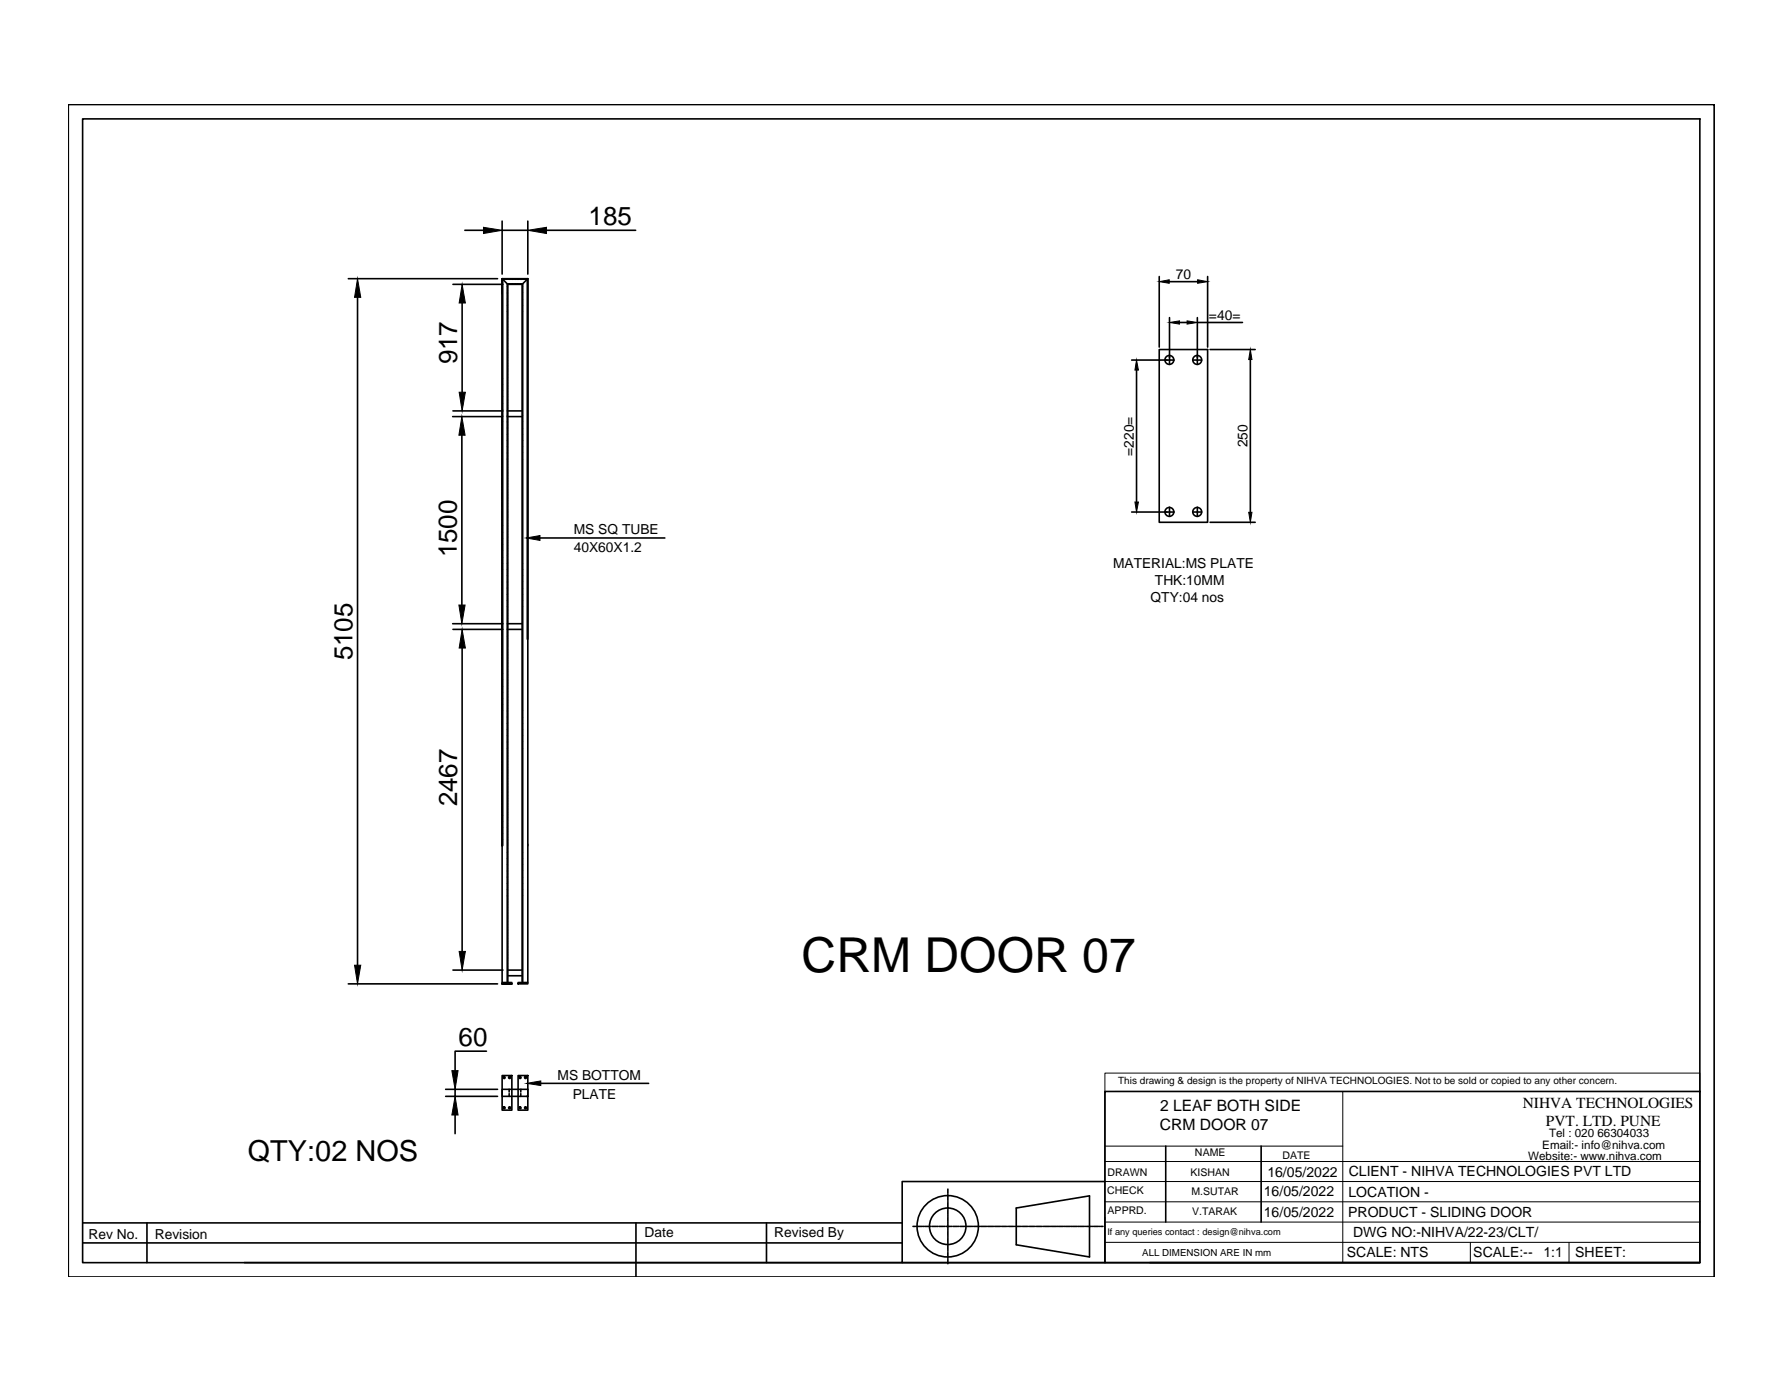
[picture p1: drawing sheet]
<svg xmlns="http://www.w3.org/2000/svg" width="279mm" height="216mm" viewBox="0 0 279 216" stroke-linecap="round" stroke-linejoin="round" font-family="sans-serif">
<!-- layer: 0 -->
<g fill="none" stroke="#000" stroke-width=".25">
<path d="M10.7 16.4h257.8v183.5h-257.8zM12.9 18.6h253.3v179.1h-253.3zM72.8 36.1h2.9M78.6 34.6v8.3M78.6 36.1h4.1M82.7 34.6v8.3M85.6 36.1h14M54.6 43.6h23.3M56 46.6v104.5M70.9 44.5h7.9M72.4 47.4v14M78.7 43.9v.2"/>
<path d="M78.7 44.2v.2M78.7 44.4v.2M78.7 44.7v.1M78.7 44.9v.2M78.7 45.2v.1M78.7 45.4v.2M78.7 45.7v.1M78.7 45.9v.1M78.7 46.1v.2M78.7 46.4v.2M78.7 46.6v.2M78.7 46.8v.2"/>
<path d="M78.7 47.1v.2M78.7 47.4v.1M78.7 47.6v.1M78.7 47.8v.2M78.7 48.1v.1M78.7 48.3v.2M78.7 48.6v.1M78.7 48.8v.2M78.7 49.1v.1M78.7 49.3v.2M78.7 49.6v.1M78.7 49.8v.1"/>
<path d="M78.7 50v.2M78.7 50.3v.1M78.7 50.5v.2M78.7 50.7v.2M78.7 51v.2M78.7 51.3v.1M78.7 51.5v.1M78.7 51.7v.2M78.7 52v.1M78.7 52.2v.2M78.7 52.5v.1M78.7 52.7v.2"/>
<path d="M78.7 52.9v.2M78.7 53.2v.2M78.7 53.5v.1M78.7 53.7v.1M78.7 53.9v.2M78.7 54.2v.1M78.7 54.4v.2M78.7 54.6v.2M78.7 54.9v.2M78.7 55.1v.2M78.7 55.4v.1M78.7 55.6v.2"/>
<path d="M78.7 55.9v.1M78.7 56.1v.2M78.7 56.4v.1M78.7 56.6v.2M78.7 56.8v.2M78.7 57.1v.2M78.7 57.3v.2M78.7 57.6v.1M78.7 57.8v.2M78.7 58.1v.1M78.7 58.3v.1M78.7 58.5v.2"/>
<path d="M78.7 58.8v.2M78.7 59v.2M78.7 59.3v.1M78.7 59.5v.2M78.7 59.8v.1M78.9 43.7h-.2v.1M79 43.7h.1M79.2 43.7h.2M79.4 44.4h.2M79.4 44.4l-.8-.8v110.2M79.4 44.4v.2M79.4 44.7v.2"/>
<path d="M79.4 44.9v.2M79.4 45.2v.1M79.4 45.4v.2M79.4 45.7v.1M79.4 45.9v.1M79.4 46.1v.2M79.4 46.4v.2M79.4 46.6v.2M79.4 46.8v.2M79.4 47.1v.2M79.4 47.4v.1M79.4 47.6v.2"/>
<path d="M79.4 47.8v.2M79.4 48.1v.1M79.4 48.3v.2M79.4 48.6v.2M79.4 48.8v.2M79.4 49.1v.1M79.4 49.3v.2M79.4 49.6v.1M79.4 49.8v.1M79.4 50v.2M79.4 50.3v.1M79.4 50.5v.2"/>
<path d="M79.4 50.7v.2M79.4 51v.2M79.4 51.3v.1M79.4 51.5v.1M79.4 51.7v.2M79.4 52v.1M79.4 52.2v.2M79.4 52.5v.1M79.4 52.7v.2M79.4 52.9v.2M79.4 53.2v.2M79.4 53.5v.1"/>
<path d="M79.4 53.7v.1M79.4 53.9v.2M79.4 54.2v.1M79.4 54.4v.2M79.4 54.6v.2M79.4 54.9v.2M79.4 55.1v.2M79.4 55.4v.1M79.4 55.6v.2M79.4 55.9v.1M79.4 56.1v.2M79.4 56.4v.1"/>
<path d="M79.4 56.6v.2M79.4 56.8v.2M79.4 57.1v.2M79.4 57.3v.2M79.4 57.6v.1M79.4 57.8v.2M79.4 58.1v.1M79.4 58.3v.1M79.4 58.5v.2M79.4 58.8v.2M79.4 59v.2M79.4 59.3v.1"/>
<path d="M79.4 59.5v.2M79.4 59.8v.1M79.5 43.7h.1M79.7 43.7h.2M79.7 44.4h.2M80 43.7h.1M80 44.4h.1M80.2 43.7h.2M80.2 44.4h.2M80.5 43.7h.1M80.5 44.4h.1M80.7 43.7h.1"/>
<path d="M80.7 44.4h.1M80.9 43.7h.2M80.9 44.4h.2M81.2 43.7h.2M81.2 44.4h.2M81.4 43.7h.2M81.4 44.4h.2M81.6 43.7h.2M81.6 44.4h.3M81.9 44.4v.2M81.9 44.7v.2M81.9 44.9v.2"/>
<path d="M81.9 45.2v.1M81.9 45.4v.2M81.9 45.7v.1M81.9 45.9v.1M81.9 46.1v.2M81.9 46.4v.2M81.9 46.6v.2M81.9 46.8v.2M81.9 47.1v.2M81.9 47.4v.1M81.9 47.6v.2M81.9 47.8v.2"/>
<path d="M81.9 48.1v.1M81.9 48.3v.2M81.9 48.6v.2M81.9 48.8v.2M81.9 49.1v.1M81.9 49.3v.2M81.9 49.6v.1M81.9 49.8v.1M81.9 50v.2M81.9 50.3v.1M81.9 50.5v.2M81.9 50.7v.2"/>
<path d="M81.9 51v.2M81.9 51.3v.1M81.9 51.5v.1M81.9 51.7v.2M81.9 52v.1M81.9 52.2v.2M81.9 52.5v.1M81.9 52.7v.2M81.9 52.9v.2M81.9 53.2v.2M81.9 53.5v.1M81.9 53.7v.1"/>
<path d="M81.9 53.9v.2M81.9 54.2v.1M81.9 54.4v.2M81.9 54.6v.2M81.9 54.9v.2M81.9 55.1v.2M81.9 55.4v.1M81.9 55.6v.2M81.9 55.9v.1M81.9 56.1v.2M81.9 56.4v.1M81.9 56.6v.2"/>
<path d="M81.9 56.8v.2M81.9 57.1v.2M81.9 57.3v.2M81.9 57.6v.1M81.9 57.8v.2M81.9 58.1v.1M81.9 58.3v.1M81.9 58.5v.2M81.9 58.8v.2M81.9 59v.2M81.9 59.3v.1M81.9 59.5v.2"/>
<path d="M81.9 59.8v.1M81.9 43.7h.2M82.2 43.7h.1M82.4 43.7h.2v56.4M82.7 43.6h-4.1v88.8M82.7 43.6v110.2M82.7 43.6l-.8 .8M177.2 56.4h5.8M178 57.9v20.7M181.6 54.7h7.5v27.1h-7.5zM181.6 43.3v11M183.1 44.1h4.5"/>
<path d="M183.1 56.4h.1M183.2 49.7v6.5M183.2 56.3v.1M183.2 56.5v.6M183.3 56.4h.6M184.7 50.5h1.2M186.8 56.4h.6M187.4 56.4h.2M187.5 49.7v6.5M187.5 56.3v.1M187.5 56.5v.6M187.5 50.5h7.1"/>
<path d="M187.6 56.4h.6M189.1 43.3v11M189.5 54.7h7.1M195.8 56.3v23.9M70.9 65.2h7.8M70.9 64.3h7.9M72.3 68.1v26.6M78.6 65.3v67.1v-.2M78.7 60v.2M78.7 60.2v.2M78.7 60.5v.1M78.7 60.7v.2"/>
<path d="M78.7 61v.2M78.7 61.2v.2M78.7 61.5v.1M78.7 61.7v.2M78.7 62v.1M78.7 62.2v.1M78.7 62.4v.2M78.7 62.7v.2M78.7 62.9v.2M78.7 63.1v.2M78.7 63.4v.2M78.7 63.7v.1"/>
<path d="M78.7 63.9v.2M78.7 64.1v.2M78.7 64.4v.1M78.7 64.6v.2M78.7 64.9v.2M78.7 65.1v.2M78.7 65.3v.2M78.7 65.6v.2M78.7 65.9v.1M78.7 66.1v.1M78.7 66.3v.2M78.7 66.6v.1"/>
<path d="M78.7 66.8v.2M78.7 67v.2M78.7 67.3v.2M78.7 67.5v.2M78.7 67.8v.1M78.7 68v.2M78.7 68.3v.1M78.7 68.5v.2M78.7 68.8v.1M78.7 69v.2M78.7 69.2v.2M78.7 69.5v.2"/>
<path d="M78.7 69.8v.1M78.7 70v.1M78.7 70.2v.2M78.7 70.5v.1M78.7 70.7v.2M78.7 70.9v.2M78.7 71.2v.2M78.7 71.4v.2M78.7 71.7v.1M78.7 71.9v.2M78.7 72.2v.1M78.7 72.4v.2"/>
<path d="M78.7 72.7v.1M78.7 72.9v.2M78.7 73.1v.2M78.7 73.4v.2M78.7 73.6v.2M78.7 73.9v.1M78.7 74.1v.2M78.7 74.4v.1M78.7 74.6v.1M78.7 74.8v.2M78.7 75.1v.2M78.7 75.3v.2"/>
<path d="M78.7 75.6v.1M78.7 75.8v.2M78.7 76.1v.1M78.7 76.3v.2M78.7 76.6v.1M78.7 76.8v.1M78.7 77v.2M78.7 77.3v.2M78.7 77.5v.2M78.7 77.8v.1M78.7 78v.2M78.7 78.3v.1"/>
<path d="M78.7 78.5v.1M78.7 78.7v.2M78.7 79v.1M78.7 79.2v.2M78.7 79.5v.1M78.7 79.7v.2M78.7 80v.1M79.4 60v.2M79.4 60.3v.1M79.4 60.5v.1M79.4 60.7v.2M79.4 61v.2"/>
<path d="M79.4 61.2v.2M79.4 61.5v.1M79.4 61.7v.2M79.4 62v.1M79.4 62.2v.1M79.4 62.4v.2M79.4 62.7v.2M79.4 62.9v.2M79.4 63.2v.1M79.4 63.4v.2M79.4 63.7v.1M79.4 63.9v.2"/>
<path d="M79.4 64.2v.1M79.4 64.4v.1M79.4 64.6v.2M79.4 64.9v.2M79.4 65.1v.2M79.4 65.3v.2M79.4 65.6v.2M79.4 65.9v.1M79.4 66.1v.1M79.4 66.3v.2M79.4 66.6v.1M79.4 66.8v.2"/>
<path d="M79.4 67v.2M79.4 67.3v.2M79.4 67.5v.2M79.4 67.8v.2M79.4 68v.2M79.4 68.3v.1M79.4 68.5v.2M79.4 68.8v.1M79.4 69v.2M79.4 69.2v.2M79.4 69.5v.2M79.4 69.8v.1"/>
<path d="M79.4 70v.1M79.4 70.2v.2M79.4 70.5v.1M79.4 70.7v.2M79.4 70.9v.2M79.4 71.2v.2M79.4 71.4v.2M79.4 71.7v.2M79.4 71.9v.2M79.4 72.2v.1M79.4 72.4v.2M79.4 72.7v.1"/>
<path d="M79.4 72.9v.2M79.4 73.1v.2M79.4 73.4v.2M79.4 73.6v.2M79.4 73.9v.1M79.4 74.1v.2M79.4 74.4v.1M79.4 74.6v.1M79.4 74.8v.2M79.4 75.1v.2M79.4 75.3v.2M79.4 75.6v.1"/>
<path d="M79.4 75.8v.2M79.4 76.1v.1M79.4 76.3v.2M79.4 76.6v.1M79.4 76.8v.1M79.4 77v.2M79.4 77.3v.2M79.4 77.5v.2M79.4 77.8v.1M79.4 78v.2M79.4 78.3v.1M79.4 78.5v.1"/>
<path d="M79.4 78.7v.2M79.4 79v.1M79.4 79.2v.2M79.4 79.5v.1M79.4 79.7v.2M79.4 80v.1M79.4 65.2h2.4M79.4 64.3h2.4M81.9 60v.2M81.9 60.3v.1M81.9 60.5v.1M81.9 60.7v.2"/>
<path d="M81.9 61v.2M81.9 61.2v.2M81.9 61.5v.1M81.9 61.7v.2M81.9 62v.1M81.9 62.2v.1M81.9 62.4v.2M81.9 62.7v.2M81.9 62.9v.2M81.9 63.2v.1M81.9 63.4v.2M81.9 63.7v.1"/>
<path d="M81.9 63.9v.2M81.9 64.2v.1M81.9 64.4v.1M81.9 64.6v.2M81.9 64.9v.2M81.9 65.1v.2M81.9 65.3v.2M81.9 65.6v.2M81.9 65.9v.1M81.9 66.1v.1M81.9 66.3v.2M81.9 66.6v.1"/>
<path d="M81.9 66.8v.2M81.9 67v.2M81.9 67.3v.2M81.9 67.5v.2M81.9 67.8v.2M81.9 68v.2M81.9 68.3v.1M81.9 68.5v.2M81.9 68.8v.1M81.9 69v.2M81.9 69.2v.2M81.9 69.5v.2"/>
<path d="M81.9 69.8v.1M81.9 70v.1M81.9 70.2v.2M81.9 70.5v.1M81.9 70.7v.2M81.9 70.9v.2M81.9 71.2v.2M81.9 71.4v.2M81.9 71.7v.2M81.9 71.9v.2M81.9 72.2v.1M81.9 72.4v.2"/>
<path d="M81.9 72.7v.1M81.9 72.9v.2M81.9 73.1v.2M81.9 73.4v.2M81.9 73.6v.2M81.9 73.9v.1M81.9 74.1v.2M81.9 74.4v.1M81.9 74.6v.1M81.9 74.8v.2M81.9 75.1v.2M81.9 75.3v.2"/>
<path d="M81.9 75.6v.1M81.9 75.8v.2M81.9 76.1v.1M81.9 76.3v.2M81.9 76.6v.1M81.9 76.8v.1M81.9 77v.2M81.9 77.3v.2M81.9 77.5v.2M81.9 77.8v.1M81.9 78v.2M81.9 78.3v.1"/>
<path d="M81.9 78.5v.1M81.9 78.7v.2M81.9 79v.1M81.9 79.2v.2M81.9 79.5v.1M81.9 79.7v.2M81.9 80v.1M183.2 79.4v.6M187.5 79.4v.6M70.9 97.6h7.9M70.9 98.5h7.9M78.7 80.2v.2"/>
<path d="M78.7 80.5v.1M78.7 80.7v.1M78.7 80.9v.2M78.7 81.2v.2M78.7 81.4v.2M78.7 81.6v.2M78.7 81.9v.2M78.7 82.2v.1M78.7 82.4v.1M78.7 82.6v.2M78.7 82.9v.1M78.7 83.1v.2"/>
<path d="M78.7 83.3v.2M78.7 83.6v.2M78.7 83.8v.2M78.7 84.1v.2M78.7 84.3v.2M78.7 84.6v.1M78.7 84.8v.2M78.7 85.1v.1M78.7 85.3v.2M78.7 85.5v.2M78.7 85.8v.2M78.7 86v.2"/>
<path d="M78.7 86.3v.1M78.7 86.5v.2M78.7 86.8v.1M78.7 87v.2M78.7 87.2v.2M78.7 87.5v.2M78.7 87.7v.2M78.7 88v.2M78.7 88.2v.2M78.7 88.5v.1M78.7 88.7v.2M78.7 89v.1"/>
<path d="M78.7 89.2v.2M78.7 89.4v.2M78.7 89.7v.2M78.7 89.9v.2M78.7 90.2v.1M78.7 90.4v.2M78.7 90.7v.1M78.7 90.9v.1M78.7 91.1v.2M78.7 91.4v.2M78.7 91.6v.2M78.7 91.9v.1"/>
<path d="M78.7 92.1v.2M78.7 92.4v.1M78.7 92.6v.2M78.7 92.9v.1M78.7 93.1v.1M78.7 93.3v.2M78.7 93.6v.2M78.7 93.8v.2M78.7 94.1v.1M78.7 94.3v.2M78.7 94.6v.1M78.7 94.8v.1"/>
<path d="M78.7 95v.2M78.7 95.3v.1M78.7 95.5v.2M78.7 95.8v.1M78.7 96v.2M78.7 96.3v.1M78.7 96.5v.2M78.7 96.8v.1M78.7 97v.1M78.7 97.2v.2M78.7 97.5v.1M78.7 97.7v.2"/>
<path d="M78.7 97.9v.2M78.7 98.2v.2M78.7 98.5v.1M78.7 98.7v.1M78.7 98.9v.2M78.7 99.2v.1M78.7 99.4v.2M78.7 99.7v.1M78.7 99.9v.2M79.4 80.2v.2M79.4 80.5v.1M79.4 80.7v.1"/>
<path d="M79.4 80.9v.2M79.4 81.2v.2M79.4 81.4v.2M79.4 81.6v.2M79.4 81.9v.2M79.4 82.2v.1M79.4 82.4v.1M79.4 82.6v.2M79.4 82.9v.1M79.4 83.1v.2M79.4 83.4v.1M79.4 83.6v.2"/>
<path d="M79.4 83.8v.2M79.4 84.1v.2M79.4 84.4v.1M79.4 84.6v.1M79.4 84.8v.2M79.4 85.1v.1M79.4 85.3v.2M79.4 85.5v.2M79.4 85.8v.2M79.4 86v.2M79.4 86.3v.1M79.4 86.5v.2"/>
<path d="M79.4 86.8v.1M79.4 87v.2M79.4 87.3v.1M79.4 87.5v.2M79.4 87.7v.2M79.4 88v.2M79.4 88.2v.2M79.4 88.5v.1M79.4 88.7v.2M79.4 89v.1M79.4 89.2v.2M79.4 89.4v.2"/>
<path d="M79.4 89.7v.2M79.4 89.9v.2M79.4 90.2v.1M79.4 90.4v.2M79.4 90.7v.1M79.4 90.9v.2M79.4 91.1v.2M79.4 91.4v.2M79.4 91.6v.2M79.4 91.9v.2M79.4 92.1v.2M79.4 92.4v.1"/>
<path d="M79.4 92.6v.2M79.4 92.9v.1M79.4 93.1v.1M79.4 93.3v.2M79.4 93.6v.2M79.4 93.8v.2M79.4 94.1v.1M79.4 94.3v.2M79.4 94.6v.1M79.4 94.8v.2M79.4 95v.2M79.4 95.3v.1"/>
<path d="M79.4 95.5v.2M79.4 95.8v.1M79.4 96v.2M79.4 96.3v.1M79.4 96.5v.2M79.4 96.8v.1M79.4 97v.1M79.4 97.2v.2M79.4 97.5v.1h2.4M79.4 97.7v.2M79.4 97.9v.2M79.4 98.2v.2"/>
<path d="M79.4 98.5v.1M79.4 98.7v.1M79.4 98.9v.2M79.4 99.2v.1M79.4 99.4v.2M79.4 99.7v.1M79.4 99.9v.2M79.4 98.5h2.4M81.9 80.2v.2M81.9 80.5v.1M81.9 80.7v.1M81.9 80.9v.2"/>
<path d="M81.9 81.2v.2M81.9 81.4v.2M81.9 81.6v.2M81.9 81.9v.2M81.9 82.2v.1M81.9 82.4v.1M81.9 82.6v.2M81.9 82.9v.1M81.9 83.1v.2M81.9 83.4v.1M81.9 83.6v.2M81.9 83.8v.2"/>
<path d="M81.9 84.1v.2M81.9 84.4v.1M81.9 84.6v.1M81.9 84.8v.2M81.9 85.1v.1M81.9 85.3v.2M81.9 85.5v.2M81.9 85.8v.2M81.9 86v.2M81.9 86.3v.1M81.9 86.5v.2M81.9 86.8v.1"/>
<path d="M81.9 87v.2M81.9 87.3v.1M81.9 87.5v.2M81.9 87.7v.2M81.9 88v.2M81.9 88.2v.2M81.9 88.5v.1M81.9 88.7v.2M81.9 89v.1M81.9 89.2v.2M81.9 89.4v.2M81.9 89.7v.2"/>
<path d="M81.9 89.9v.2M81.9 90.2v.1M81.9 90.4v.2M81.9 90.7v.1M81.9 90.9v.2M81.9 91.1v.2M81.9 91.4v.2M81.9 91.6v.2M81.9 91.9v.2M81.9 92.1v.2M81.9 92.4v.1M81.9 92.6v.2"/>
<path d="M81.9 92.9v.1M81.9 93.1v.1M81.9 93.3v.2M81.9 93.6v.2M81.9 93.8v.2M81.9 94.1v.1M81.9 94.3v.2M81.9 94.6v.1M81.9 94.8v.2M81.9 95v.2M81.9 95.3v.1M81.9 95.5v.2"/>
<path d="M81.9 95.8v.1M81.9 96v.2M81.9 96.3v.1M81.9 96.5v.2M81.9 96.8v.1M81.9 97v.1M81.9 97.2v.2M81.9 97.5v.1M81.9 97.7v.2M81.9 97.9v.2M81.9 98.2v.2M81.9 98.5v.1"/>
<path d="M81.9 98.7v.1M81.9 98.9v.2M81.9 99.2v.1M81.9 99.4v.2M81.9 99.7v.1M81.9 99.9v.2M84.6 84.2h19.5M177.2 80.2h5.8M183.1 80.2h.1M183.2 80.1v.1M183.2 80.3v.5M183.3 80.2h.6"/>
<path d="M186.8 80.2h.6M187.4 80.2h.2M187.5 80.1v.1M187.5 80.3v.5M187.6 80.2h.6M189.5 81.8h7.1M72.4 101.5v47.5M78.7 100.1v.2M78.7 100.4v.2M78.7 100.7v.1M78.7 100.9v.1M78.7 101.1v.2"/>
<path d="M78.7 101.4v.1M78.7 101.6v.2M78.7 101.8v.2M78.7 102.1v.2M78.7 102.3v.2M78.7 102.6v.1M78.7 102.8v.2M78.7 103.1v.1M78.7 103.3v.2M78.7 103.6v.1M78.7 103.8v.2M78.7 104v.2"/>
<path d="M78.7 104.3v.2M78.7 104.5v.2M78.7 104.8v.1M78.7 105v.2M78.7 105.3v.1M78.7 105.5v.1M78.7 105.7v.2M78.7 106v.2M78.7 106.2v.2M78.7 106.5v.1M78.7 106.7v.2M78.7 107v.1"/>
<path d="M78.7 107.2v.2M78.7 107.4v.2M78.7 107.7v.2M78.7 107.9v.2M78.7 108.2v.2M78.7 108.4v.2M78.7 108.7v.1M78.7 108.9v.2M78.7 109.2v.1M78.7 109.4v.1M78.7 109.6v.2M78.7 109.9v.2"/>
<path d="M78.7 110.1v.2M78.7 110.3v.2M78.7 110.6v.2M78.7 110.9v.1M78.7 111.1v.2M78.7 111.3v.2M78.7 111.6v.1M78.7 111.8v.2M78.7 112.1v.1M78.7 112.3v.2M78.7 112.6v.1M78.7 112.8v.2"/>
<path d="M78.7 113.1v.1M78.7 113.3v.1M78.7 113.5v.2M78.7 113.8v.1M78.7 114v.2M78.7 114.2v.2M78.7 114.5v.2M78.7 114.8v.1M78.7 115v.1M78.7 115.2v.2M78.7 115.5v.1M78.7 115.7v.2"/>
<path d="M78.7 116v.1M78.7 116.2v.2M78.7 116.4v.2M78.7 116.7v.2M78.7 117v.1M78.7 117.2v.1M78.7 117.4v.2M78.7 117.7v.1M78.7 117.9v.2M78.7 118.1v.2M78.7 118.4v.2M78.7 118.6v.2"/>
<path d="M78.7 118.9v.1M78.7 119.1v.2M78.7 119.4v.1M78.7 119.6v.2M78.7 119.9v.1M79.4 100.1v.2M79.4 100.4v.2M79.4 100.7v.1M79.4 100.9v.1M79.4 101.1v.2M79.4 101.4v.1M79.4 101.6v.2"/>
<path d="M79.4 101.8v.2M79.4 102.1v.2M79.4 102.3v.2M79.4 102.6v.1M79.4 102.8v.2M79.4 103.1v.1M79.4 103.3v.2M79.4 103.6v.1M79.4 103.8v.2M79.4 104v.2M79.4 104.3v.2M79.4 104.5v.2"/>
<path d="M79.4 104.8v.1M79.4 105v.2M79.4 105.3v.1M79.4 105.5v.1M79.4 105.7v.2M79.4 106v.2M79.4 106.2v.2M79.4 106.5v.1M79.4 106.7v.2M79.4 107v.1M79.4 107.2v.2M79.4 107.5v.1"/>
<path d="M79.4 107.7v.2M79.4 107.9v.2M79.4 108.2v.2M79.4 108.4v.2M79.4 108.7v.1M79.4 108.9v.2M79.4 109.2v.1M79.4 109.4v.1M79.4 109.6v.2M79.4 109.9v.2M79.4 110.1v.2M79.4 110.4v.1"/>
<path d="M79.4 110.6v.2M79.4 110.9v.1M79.4 111.1v.2M79.4 111.3v.2M79.4 111.6v.1M79.4 111.8v.2M79.4 112.1v.2M79.4 112.3v.2M79.4 112.6v.1M79.4 112.8v.2M79.4 113.1v.1M79.4 113.3v.1"/>
<path d="M79.4 113.5v.2M79.4 113.8v.1M79.4 114v.2M79.4 114.2v.2M79.4 114.5v.2M79.4 114.8v.1M79.4 115v.2M79.4 115.2v.2M79.4 115.5v.1M79.4 115.7v.2M79.4 116v.1M79.4 116.2v.2"/>
<path d="M79.4 116.4v.2M79.4 116.7v.2M79.4 117v.1M79.4 117.2v.1M79.4 117.4v.2M79.4 117.7v.1M79.4 117.9v.2M79.4 118.1v.2M79.4 118.4v.2M79.4 118.6v.2M79.4 118.9v.1M79.4 119.1v.2"/>
<path d="M79.4 119.4v.1M79.4 119.6v.2M79.4 119.9v.1M81.9 100.1v.2M81.9 100.4v.2M81.9 100.7v.1M81.9 100.9v.1M81.9 101.1v.2M81.9 101.4v.1M81.9 101.6v.2M81.9 101.8v.2M81.9 102.1v.2"/>
<path d="M81.9 102.3v.2M81.9 102.6v.1M81.9 102.8v.2M81.9 103.1v.1M81.9 103.3v.2M81.9 103.6v.1M81.9 103.8v.2M81.9 104v.2M81.9 104.3v.2M81.9 104.5v.2M81.9 104.8v.1M81.9 105v.2"/>
<path d="M81.9 105.3v.1M81.9 105.5v.1M81.9 105.7v.2M81.9 106v.2M81.9 106.2v.2M81.9 106.5v.1M81.9 106.7v.2M81.9 107v.1M81.9 107.2v.2M81.9 107.5v.1M81.9 107.7v.2M81.9 107.9v.2"/>
<path d="M81.9 108.2v.2M81.9 108.4v.2M81.9 108.7v.1M81.9 108.9v.2M81.9 109.2v.1M81.9 109.4v.1M81.9 109.6v.2M81.9 109.9v.2M81.9 110.1v.2M81.9 110.4v.1M81.9 110.6v.2M81.9 110.9v.1"/>
<path d="M81.9 111.1v.2M81.9 111.3v.2M81.9 111.6v.1M81.9 111.8v.2M81.9 112.1v.2M81.9 112.3v.2M81.9 112.6v.1M81.9 112.8v.2M81.9 113.1v.1M81.9 113.3v.1M81.9 113.5v.2M81.9 113.8v.1"/>
<path d="M81.9 114v.2M81.9 114.2v.2M81.9 114.5v.2M81.9 114.8v.1M81.9 115v.2M81.9 115.2v.2M81.9 115.5v.1M81.9 115.7v.2M81.9 116v.1M81.9 116.2v.2M81.9 116.4v.2M81.9 116.7v.2"/>
<path d="M81.9 117v.1M81.9 117.2v.1M81.9 117.4v.2M81.9 117.7v.1M81.9 117.9v.2M81.9 118.1v.2M81.9 118.4v.2M81.9 118.6v.2M81.9 118.9v.1M81.9 119.1v.2M81.9 119.4v.1M81.9 119.6v.2"/>
<path d="M81.9 119.9v.1M78.7 120.1v.2M78.7 120.3v.2M78.7 120.6v.2M78.7 120.8v.2M78.7 121.1v.1M78.7 121.3v.2M78.7 121.6v.1M78.7 121.8v.1M78.7 122v.2M78.7 122.3v.2M78.7 122.5v.2"/>
<path d="M78.7 122.8v.1M78.7 123v.2M78.7 123.3v.1M78.7 123.5v.2M78.7 123.8v.1M78.7 124v.1M78.7 124.2v.2M78.7 124.5v.2M78.7 124.7v.2M78.7 125v.1M78.7 125.2v.2M78.7 125.5v.1"/>
<path d="M78.7 125.7v.1M78.7 125.9v.2M78.7 126.2v.2M78.7 126.4v.2M78.7 126.7v.1M78.7 126.9v.2M78.7 127.2v.1M78.7 127.4v.2M78.7 127.6v.2M78.7 127.9v.1M78.7 128.1v.2M78.7 128.4v.2"/>
<path d="M78.7 128.6v.2M78.7 128.8v.2M78.7 129.1v.2M78.7 129.4v.1M78.7 129.6v.1M78.7 129.8v.2M78.7 130.1v.1M78.7 130.3v.2M78.7 130.5v.2M78.7 130.8v.2M78.7 131v.2M78.7 131.3v.2"/>
<path d="M78.7 131.5v.2M78.7 131.8v.1M78.7 132v.2M78.7 132.3v.1M79.4 120.1v.2M79.4 120.3v.2M79.4 120.6v.2M79.4 120.8v.2M79.4 121.1v.1M79.4 121.3v.2M79.4 121.6v.1M79.4 121.8v.1"/>
<path d="M79.4 122v.2M79.4 122.3v.2M79.4 122.5v.2M79.4 122.8v.1M79.4 123v.2M79.4 123.3v.1M79.4 123.5v.2M79.4 123.8v.1M79.4 124v.1M79.4 124.2v.2M79.4 124.5v.2M79.4 124.7v.2"/>
<path d="M79.4 125v.1M79.4 125.2v.2M79.4 125.5v.1M79.4 125.7v.1M79.4 125.9v.2M79.4 126.2v.2M79.4 126.4v.2M79.4 126.7v.1M79.4 126.9v.2M79.4 127.2v.1M79.4 127.4v.2M79.4 127.7v.1"/>
<path d="M79.4 127.9v.1M79.4 128.1v.2M79.4 128.4v.2M79.4 128.6v.2M79.4 128.8v.2M79.4 129.1v.2M79.4 129.4v.1M79.4 129.6v.1M79.4 129.8v.2M79.4 130.1v.1M79.4 130.3v.2M79.4 130.6v.1"/>
<path d="M79.4 130.8v.2M79.4 131v.2M79.4 131.3v.2M79.4 131.6v.1M79.4 131.8v.1M79.4 132v.2M79.4 132.3v.1M79.4 132.5v.2M79.4 132.7v.2M79.4 133v.2M79.4 133.3v.1M79.4 133.5v.1"/>
<path d="M79.4 133.7v.2M79.4 134v.1M79.4 134.2v.2M79.4 134.4v.2M79.4 134.7v.2M79.4 134.9v.2M79.4 135.2v.2M79.4 135.4v.2M79.4 135.7v.1M79.4 135.9v.2M79.4 136.2v.1M79.4 136.4v.2"/>
<path d="M79.4 136.6v.2M79.4 136.9v.2M79.4 137.1v.2M79.4 137.4v.1M79.4 137.6v.2M79.4 137.9v.1M79.4 138.1v.2M79.4 138.3v.2M79.4 138.6v.2M79.4 138.8v.2M79.4 139.1v.2M79.4 139.3v.2"/>
<path d="M79.4 139.6v.1M79.4 139.8v.2M81.9 120.1v.2M81.9 120.3v.2M81.9 120.6v.2M81.9 120.8v.2M81.9 121.1v.1M81.9 121.3v.2M81.9 121.6v.1M81.9 121.8v.1M81.9 122v.2M81.9 122.3v.2"/>
<path d="M81.9 122.5v.2M81.9 122.8v.1M81.9 123v.2M81.9 123.3v.1M81.9 123.5v.2M81.9 123.8v.1M81.9 124v.1M81.9 124.2v.2M81.9 124.5v.2M81.9 124.7v.2M81.9 125v.1M81.9 125.2v.2"/>
<path d="M81.9 125.5v.1M81.9 125.7v.1M81.9 125.9v.2M81.9 126.2v.2M81.9 126.4v.2M81.9 126.7v.1M81.9 126.9v.2M81.9 127.2v.1M81.9 127.4v.2M81.9 127.7v.1M81.9 127.9v.1M81.9 128.1v.2"/>
<path d="M81.9 128.4v.2M81.9 128.6v.2M81.9 128.8v.2M81.9 129.1v.2M81.9 129.4v.1M81.9 129.6v.1M81.9 129.8v.2M81.9 130.1v.1M81.9 130.3v.2M81.9 130.6v.1M81.9 130.8v.2M81.9 131v.2"/>
<path d="M81.9 131.3v.2M81.9 131.6v.1M81.9 131.8v.1M81.9 132v.2M81.9 132.3v.1M81.9 132.5v.2M81.9 132.7v.2M81.9 133v.2M81.9 133.3v.1M81.9 133.5v.1M81.9 133.7v.2M81.9 134v.1"/>
<path d="M81.9 134.2v.2M81.9 134.4v.2M81.9 134.7v.2M81.9 134.9v.2M81.9 135.2v.2M81.9 135.4v.2M81.9 135.7v.1M81.9 135.9v.2M81.9 136.2v.1M81.9 136.4v.2M81.9 136.6v.2M81.9 136.9v.2"/>
<path d="M81.9 137.1v.2M81.9 137.4v.1M81.9 137.6v.2M81.9 137.9v.1M81.9 138.1v.2M81.9 138.3v.2M81.9 138.6v.2M81.9 138.8v.2M81.9 139.1v.2M81.9 139.3v.2M81.9 139.6v.1M81.9 139.8v.2"/>
<path d="M54.6 154h23.3M70.9 151.9h7.9M78.6 153.8h1.6v.2h-1.6zM79.4 140.1v.1M79.4 140.3v.1M79.4 140.5v.2M79.4 140.8v.2M79.4 141v.2M79.4 141.3v.1M79.4 141.5v.2M79.4 141.8v.1M79.4 142v.1"/>
<path d="M79.4 142.2v.2M79.4 142.5v.1M79.4 142.7v.2M79.4 143v.1M79.4 143.2v.2M79.4 143.5v.1M79.4 143.7v.2M79.4 144v.1M79.4 144.2v.1M79.4 144.4v.2M79.4 144.7v.2M79.4 144.9v.2"/>
<path d="M79.4 145.1v.2M79.4 145.4v.2M79.4 145.7v.1M79.4 145.9v.1M79.4 146.1v.2M79.4 146.4v.1M79.4 146.6v.2M79.4 146.9v.1M79.4 147.1v.2M79.4 147.3v.2M79.4 147.6v.2M79.4 147.9v.1"/>
<path d="M79.4 148.1v.1M79.4 148.3v.2M79.4 148.6v.1M79.4 148.8v.2M79.4 149v.2M79.4 149.3v.2M79.4 149.5v.2M79.4 149.8v.1M79.4 150v.2M79.4 150.3v.1M79.4 150.5v.2M79.4 150.8v.1"/>
<path d="M79.4 151v.2M79.4 151.2v.2M79.4 151.5v.2M79.4 151.8v.1M79.4 152v.1M79.4 152.2v.2M79.4 152.5v.1M79.4 152.7v.2M79.4 152.9v.2M79.4 153.2v.2M79.4 153.4v.2M79.4 153.7v.1"/>
<path d="M79.5 153.8v-109.3h2.3v109.3M79.5 152.8h2.3M79.5 151.9h2.3M80.2 154h-1.6h1.6M81.1 153.8h1.6v.2h-1.6zM81.9 140.1v.1M81.9 140.3v.1M81.9 140.5v.2M81.9 140.8v.2M81.9 141v.2M81.9 141.3v.1M81.9 141.5v.2"/>
<path d="M81.9 141.8v.1M81.9 142v.1M81.9 142.2v.2M81.9 142.5v.1M81.9 142.7v.2M81.9 143v.1M81.9 143.2v.2M81.9 143.5v.1M81.9 143.7v.2M81.9 144v.1M81.9 144.2v.1M81.9 144.4v.2"/>
<path d="M81.9 144.7v.2M81.9 144.9v.2M81.9 145.1v.2M81.9 145.4v.2M81.9 145.7v.1M81.9 145.9v.1M81.9 146.1v.2M81.9 146.4v.1M81.9 146.6v.2M81.9 146.9v.1M81.9 147.1v.2M81.9 147.3v.2"/>
<path d="M81.9 147.6v.2M81.9 147.9v.1M81.9 148.1v.1M81.9 148.3v.2M81.9 148.6v.1M81.9 148.8v.2M81.9 149v.2M81.9 149.3v.2M81.9 149.5v.2M81.9 149.8v.1M81.9 150v.2M81.9 150.3v.1"/>
<path d="M81.9 150.5v.2M81.9 150.8v.1M81.9 151v.2M81.9 151.2v.2M81.9 151.5v.2M81.9 151.8v.1M81.9 152v.1M81.9 152.2v.2M81.9 152.5v.1M81.9 152.7v.2M81.9 152.9v.2M81.9 153.2v.2"/>
<path d="M81.9 153.4v.2M81.9 153.7v.1M69.8 170.5h8.1M69.8 171.6h8.1M71.3 170.5v1.1M71.3 174.6v2.9M76.2 164.6h-4.9v3M78.6 170.5h4.1v1.1h-4.1zM78.6 168.4h1.6v5.4h-1.6zM79.7 170.5v.5M79.7 171.2v.4M81.1 168.4h1.6v5.4h-1.6z"/>
<path d="M81.6 170.5v.5M81.6 171.2v.4M82.5 171.6h.2M84.7 169.6h16.9M173 170.9h93.2v26.8h-93.2zM182.6 179.4v11.9M197.5 179.4v11.9M12.9 191.5h128.4M12.9 194.6h128.4M23 191.5v6.2M99.6 191.5v8.4M120 191.5v6.2"/>
<path d="M141.3 197.7h31.7M143 192h.4M143.5 192h.2M143.8 192h.7M144.6 192h.2M144.9 192h.7M145.7 192h.1M146 192h.7M146.8 192h.1M147.1 192h.7M147.9 192h.1M148.2 192h.7"/>
<path d="M148.4 186.2v.6M148.4 187v.1M148.4 187.3v.6M148.4 188.1v.1M148.4 188.4v.6M148.4 189.2v.1M148.4 189.5v.6M148.4 190.3v.1M148.4 190.6v.6M148.4 191.4v.1M148.4 191.7v.6M148.4 192.5v.1"/>
<path d="M148.4 192.8v.6M148.4 193.6v.1M148.4 193.9v.6M148.4 194.7v.1M148.4 195v.7M148.4 195.8v.1M148.4 196.1v.7M148.4 196.9v.1M148.4 197.2v.7M149 192h.1M149.3 192h.7M150.1 192h.1"/>
<path d="M150.4 192h.7M151.2 192h.1M151.5 192h.7M152.3 192h.1M152.6 192h.7M153.4 192h.1M153.7 192h.7M154.5 192h.1M154.8 192h.7M155.6 192h.1M155.9 192h.7M156.7 192h.1"/>
<path d="M157 192h.6M157.8 192h.1M158.1 192h.6M158.9 192h.1M159.2 189.1l11.4-1.9v9.6l-11.4-1.9zM159.2 192h.6M160 192h.1M160.3 192h.6M161.1 192h.1M161.4 192h.6M162.2 192h.1M162.5 192h.6"/>
<path d="M163.3 192h.1M163.6 192h.6M164.4 192h.1M164.7 192h.6M165.5 192h.1M165.8 192h.6M166.6 192h.1M166.9 192h.6M167.7 192h.1M168 192h.6M168.8 192h.1M169.1 192h.6"/>
<path d="M169.9 192h.1M170.2 192h.6M171 192h.1M171.3 192h.6M172.1 192h.1M172.4 192h.3M173 185h-31.7v12.7h-103M180.1 197.7h86.1"/>
<circle cx="183.1" cy="56.4" r=".7"/>
<circle cx="187.5" cy="56.4" r=".7"/>
<circle cx="183.1" cy="80.1" r=".7"/>
<circle cx="187.5" cy="80.1" r=".7"/>
<circle cx="79" cy="168.7" r=".15"/>
<circle cx="79" cy="173.4" r=".15"/>
<circle cx="79.8" cy="168.7" r=".15"/>
<circle cx="79.8" cy="173.4" r=".15"/>
<circle cx="81.5" cy="168.7" r=".15"/>
<circle cx="81.5" cy="173.4" r=".15"/>
<circle cx="82.3" cy="168.7" r=".15"/>
<circle cx="82.3" cy="173.4" r=".15"/>
<circle cx="148.4" cy="192" r="2.86"/>
<circle cx="148.4" cy="192" r="4.8"/>
</g>
<g fill="#000" stroke="#000" stroke-width=".16">
<path d="M75.7 35.6l2.9 .5-2.9 .5zM82.7 36.1l2.9-.5v1zM56 43.6l.5 3h-1zM72.4 44.5l.5 2.9h-1zM178 56.4l.3 1.5h-.6zM181.6 44.1l1.5-.3v.6zM183.2 50.5l1.5-.3v.5zM185.9 50.2l1.6 .3-1.6 .2zM187.6 43.8l1.5 .3-1.5 .3zM195.8 54.7l.3 1.6h-.5zM72.3 65.2l.5 2.9h-.9zM71.9 61.4h1l-.5 2.9z"/>
<path d="M177.7 78.6h.6l-.3 1.6zM71.9 94.7h.9l-.5 2.9zM82.4 84.2l2.2-.4v.8zM195.6 80.2h.5l-.3 1.6zM72.4 98.5l.5 3h-1zM55.5 151.1h1l-.5 2.9zM71.9 149h1l-.5 2.9zM71.3 171.6l.4 3h-.9zM70.8 167.6h.9l-.4 2.9zM82.5 169.6l2.2-.4v.8z"/>
</g>
<path d="M173 168h93.2v2.9h-93.2zM173 170.9v26.8M173 179.4h37.3M174.6 170.9h91.6M210.3 170.9v26.8M173 191.3h93.2M173 188.2h93.2M173 185h93.2M173 181.8h93.2M173 194.5h93.2M230.3 194.5v3.2M245.7 194.5v3.2" fill="none" stroke="#000" stroke-width=".16"/>
<text font-size="7.5" x="125.5" y="152.2">CRM DOOR 07</text>
<text font-size="4.5" x="38.8" y="181.7">QTY:02 NOS</text>
<g font-size="4.1">
<text x="92.2" y="35.3">185</text>
<text x="71.6" y="57.1" transform="rotate(-90 71.6 57.1)">917</text>
<text x="71.6" y="87.3" transform="rotate(-90 71.6 87.3)">1500</text>
<text x="55.2" y="103.4" transform="rotate(-90 55.2 103.4)">5105</text>
<text x="71.6" y="126.3" transform="rotate(-90 71.6 126.3)">2467</text>
<text x="71.8" y="163.8">60</text>
</g>
<g font-size="2.5">
<text x="181.7" y="173.9">2 LEAF BOTH SIDE</text>
<text x="181.6" y="176.9">CRM DOOR 07</text>
</g>
<g font-size="2.4">
<text x="238.5" y="173.5">NIHVA TECHNOLOGIES</text>
<text x="242.1" y="176.2">PVT. LTD. PUNE</text>
</g>
<g font-size="2.2">
<text x="184.1" y="43.7">70</text>
<text x="189.3" y="50.1">=40=</text>
<text x="177.6" y="71.4" transform="rotate(-90 177.6 71.4)">=220=</text>
<text x="195.4" y="70" transform="rotate(-90 195.4 70)">250</text>
<text x="89.9" y="83.6">MS SQ TUBE</text>
<text x="89.9" y="86.4">40X60X1.2</text>
<text x="174.3" y="89">MATERIAL:MS PLATE</text>
<text x="180.2" y="94.2">QTY:04 nos</text>
<text x="180.9" y="91.6">THK:10MM</text>
<text x="87.3" y="169.1">MS BOTTOM</text>
<text x="89.7" y="172">PLATE</text>
<text x="198.5" y="184.3">16/05/2022</text>
<text x="211.2" y="184.2">CLIENT - NIHVA TECHNOLOGIES PVT LTD</text>
<text x="197.9" y="187.2">16/05/2022</text>
<text x="197.9" y="190.5">16/05/2022</text>
<text x="211.1" y="190.5">PRODUCT - SLIDING DOOR</text>
<text x="211.2" y="187.4">LOCATION -</text>
<text x="13.9" y="194">Rev No.</text>
<text x="24.2" y="194">Revision</text>
<text x="101" y="193.7">Date</text>
<text x="121.3" y="193.7">Revised By</text>
<text x="210.9" y="196.8">SCALE: NTS</text>
<text x="211.9" y="193.7">DWG NO:-NIHVA/22-23/CLT/</text>
<text x="230.7" y="196.8">SCALE:--</text>
<text x="241.7" y="196.8">1:1</text>
<text x="246.7" y="196.8">SHEET:</text>
</g>
<g font-size="1.8">
<text x="241.5" y="179.9">Email:- info@nihva.com</text>
<text x="242.6" y="178.1">Tel : 020 66304033</text>
<text x="239.3" y="181.6">Website:- www.nihva.com</text>
</g>
<g font-size="1.7">
<text x="173.5" y="184.1">DRAWN</text>
<text x="186.5" y="184.1">KISHAN</text>
<text x="187.1" y="181">NAME</text>
<text x="200.9" y="181.4">DATE</text>
<text x="173.4" y="186.9">CHECK</text>
<text x="173.5" y="190">APPRD.</text>
<text x="186.6" y="187.1">M.SUTAR</text>
<text x="186.7" y="190.2">V.TARAK</text>
</g>
<text font-size="1.6" x="175.1" y="169.8">This drawing &amp; design is the property of NIHVA TECHNOLOGIES. Not to be sold or copied to any other concern.</text>
<text font-size="1.5" x="178.9" y="196.6">ALL DIMENSION ARE IN mm</text>
<text font-size="1.4" x="173.4" y="193.3">If any queries contact : design@nihva.com</text>
</svg>
